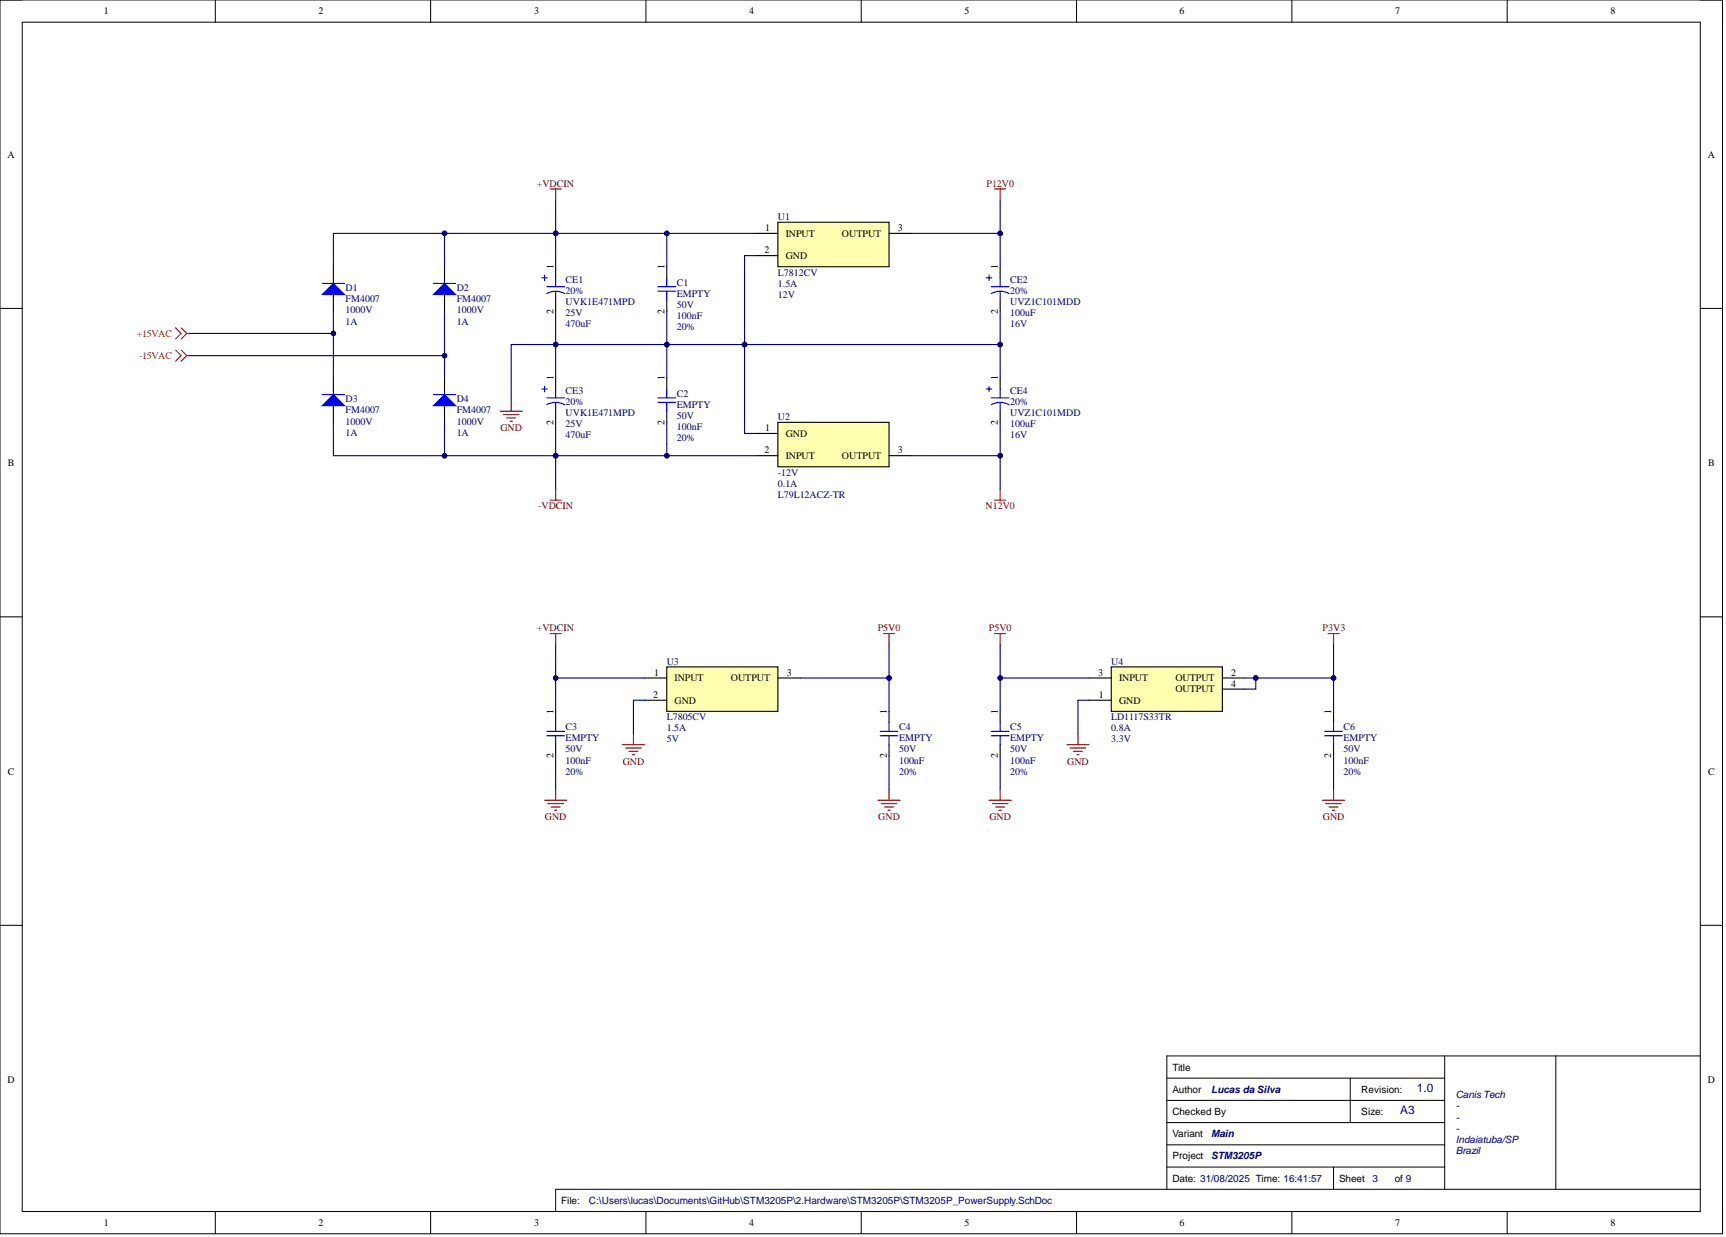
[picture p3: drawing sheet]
<svg xmlns="http://www.w3.org/2000/svg" width="393mm" height="282mm" viewBox="0 0 393 282" stroke-linecap="round" stroke-linejoin="round" font-family="sans-serif">
<g fill="none" stroke="#000" stroke-width=".23">
<path d="M0 0h392.5v281.1h-392.5zM0 0h5.1M49.1 0v5.1M98.1 0v5.1M147.2 0v5.1M196.3 0v5.1M245.3 0v5.1M294.4 0v5.1M343.5 0v5.1M387.5 0h5v5.1M5.1 5.1h382.4v271h-382.4zM0 70.3h5.1"/>
<path d="M387.5 70.3h5M0 140.6h5.1M387.5 140.6h5M0 210.8h5.1M387.5 210.8h5M265.9 245.7h63.3M265.9 250.7h63.3M265.9 255.8h63.3M307.7 245.7v10.1M329.2 240.6v30.4M354.6 240.6v30.4M387.5 240.6h-121.6v30.4"/>
<path d="M49.1 276.1v5M98.1 276.1v5M147.2 276.1v5M196.3 276.1v5M245.3 276.1v5M265.9 265.9h63.3M265.9 260.9h63.3M294.4 276.1v5M303.9 265.9v5.1M343.5 276.1v5M387.5 271h-260.9v5.1M392.5 276.1v5"/>
</g>
<path d="M40 74.7l1.3 1.3-1.3 1.2M40 79.8l1.3 1.2-1.3 1.3M41.3 74.7l1.2 1.3M41.3 79.8l1.2 1.2M42.5 76l-1.2 1.2M42.5 76h.6M42.5 81l-1.2 1.3M42.5 81h.6" fill="none" stroke="#f00" stroke-width=".25"/>
<path d="M76 60.8v3.8M76 67.1v3.8" fill="none" stroke="#000" stroke-width=".25"/>
<path d="M76 64.6l2.5 2.5h-5.1z" fill="#00f"/>
<path d="M73.4 64.6h5.1M76 64.6l2.5 2.5h-5.1z" fill="none" stroke="#00f" stroke-width=".25"/>
<path d="M101.3 60.8v3.8M101.3 67.1v3.8" fill="none" stroke="#000" stroke-width=".25"/>
<path d="M101.3 64.6l2.5 2.5h-5z" fill="#00f"/>
<path d="M98.8 64.6h5M101.3 64.6l2.5 2.5h-5z" fill="none" stroke="#00f" stroke-width=".25"/>
<path d="M76 86.1v3.8M76 92.4v3.8" fill="none" stroke="#000" stroke-width=".25"/>
<path d="M76 89.9l2.5 2.5h-5.1z" fill="#00f"/>
<path d="M73.4 89.9h5.1M76 89.9l2.5 2.5h-5.1z" fill="none" stroke="#00f" stroke-width=".25"/>
<path d="M101.3 86.1v3.8M101.3 92.4v3.8" fill="none" stroke="#000" stroke-width=".25"/>
<path d="M101.3 89.9l2.5 2.5h-5z" fill="#00f"/>
<path d="M149.9 66.4h4.1M149.9 65.3h4.1M152 63.3v2M152 66.4v2M98.8 89.9h5M101.3 89.9l2.5 2.5h-5zM149.9 91.7h4.1M149.9 90.7h4.1M152 88.6v2.1M152 91.7v2" fill="none" stroke="#00f" stroke-width=".25"/>
<path d="M114 93.7h5M114.7 94.5h3.6M115.5 95.2h2M116.2 96h.6M116.5 91.2v2.5" fill="none" stroke="#800000" stroke-width=".25"/>
<path d="M152 60.8v2.5M152 68.4v2.5M152 86.1v2.5M152 93.7v2.5" fill="none" stroke="#000" stroke-width=".25"/>
<path d="M177.3 50.6h25.3v10.2h-25.3z" fill-rule="evenodd" fill="#ffffb0"/>
<path d="M172.2 53.2h5.1M172.2 58.2h5.1M177.3 50.6h25.3v10.2h-25.3zM202.6 53.2h5.1" fill="none" stroke="#000" stroke-width=".25"/>
<path d="M177.3 96.2h25.3v10.2h-25.3z" fill-rule="evenodd" fill="#ffffb0"/>
<path d="M172.2 98.8h5.1M177.3 96.2h25.3v10.2h-25.3zM172.2 103.8h5.1M202.6 103.8h5.1" fill="none" stroke="#000" stroke-width=".25"/>
<path d="M125.4 43h2.5M126.6 43v2.6M226.7 43h2.5M227.9 43v2.6M125.4 114h2.5M126.6 111.4v2.6M226.7 114h2.5M227.9 111.4v2.6M125.4 144.4h2.5M126.6 144.4v2.5" fill="none" stroke="#800000" stroke-width=".25"/>
<path d="M152 152h25.3v10.1h-25.3z" fill-rule="evenodd" fill="#ffffb0"/>
<path d="M146.9 154.5h5.1M146.9 159.6h5.1M152 152h25.3v10.1h-25.3zM177.3 154.5h5M126.6 162.1v2.5M126.6 169.7v2.5M202.6 162.1v2.5M202.6 169.7v2.5M227.9 162.1v2.5M227.9 169.7v2.5" fill="none" stroke="#000" stroke-width=".25"/>
<path d="M124.6 167.7h4.1M124.6 166.7h4.1M126.6 164.6v2.1M126.6 167.7v2M200.6 167.7h4M200.6 166.7h4M202.6 164.6v2.1M202.6 167.7v2M225.9 167.7h4.1M225.9 166.7h4.1M227.9 164.6v2.1M227.9 167.7v2" fill="none" stroke="#00f" stroke-width=".25"/>
<g fill="none" stroke="#800000" stroke-width=".25">
<path d="M201.3 144.4h2.6M202.6 144.4v2.5M226.7 144.4h2.5M227.9 144.4v2.5M126.6 179.8v2.6M141.8 169.7h5.1M142.6 170.4h3.5M143.3 171.2h2.1M144.1 172h.5M144.4 167.2v2.5M202.6 179.8v2.6M227.9 179.8v2.6"/>
<path d="M124.1 182.4h5.1M124.9 183.1h3.5M125.6 183.9h2M126.4 184.6h.5M200.1 182.4h5M200.8 183.1h3.6M201.6 183.9h2M202.4 184.6h.5M225.4 182.4h5.1M226.2 183.1h3.5M226.9 183.9h2M227.7 184.6h.5"/>
</g>
<path d="M253.3 152h25.3v10.1h-25.3z" fill-rule="evenodd" fill="#ffffb0"/>
<path d="M248.2 154.5h5.1M248.2 159.6h5.1M253.3 152h25.3v10.1h-25.3zM278.6 154.5h5M278.6 157h5M303.9 162.1v2.5M303.9 169.7v2.5" fill="none" stroke="#000" stroke-width=".25"/>
<path d="M302.6 144.4h2.6M303.9 144.4v2.5M243.1 169.7h5.1M243.9 170.4h3.5M244.6 171.2h2.1M245.4 172h.5M245.7 167.2v2.5M303.9 179.8v2.6M301.4 182.4h5M302.1 183.1h3.6M302.9 183.9h2M303.7 184.6h.5" fill="none" stroke="#800000" stroke-width=".25"/>
<path d="M301.9 167.7h4M301.9 166.7h4M303.9 164.6v2.1M303.9 167.7v2" fill="none" stroke="#00f" stroke-width=".25"/>
<path d="M286.2 154.5v2.5h-2.6" fill="none" stroke="#000080" stroke-width=".25"/>
<circle cx="286.2" cy="154.5" r=".51" fill="#000080"/>
<circle cx="286.2" cy="154.5" r=".51" fill="none" stroke="#000080" stroke-width=".23"/>
<path d="M43.1 81h58.2" fill="none" stroke="#000080" stroke-width=".25"/>
<circle cx="101.3" cy="81" r=".51" fill="#000080"/>
<circle cx="101.3" cy="81" r=".51" fill="none" stroke="#000080" stroke-width=".23"/>
<path d="M43.1 76h32.9" fill="none" stroke="#000080" stroke-width=".25"/>
<circle cx="76" cy="76" r=".51" fill="#000080"/>
<circle cx="76" cy="76" r=".51" fill="none" stroke="#000080" stroke-width=".23"/>
<path d="M76 96.2v7.6h25.3v-7.6" fill="none" stroke="#000080" stroke-width=".25"/>
<circle cx="101.3" cy="103.8" r=".51" fill="#000080"/>
<circle cx="101.3" cy="103.8" r=".51" fill="none" stroke="#000080" stroke-width=".23"/>
<path d="M76 60.8v-7.6h25.3v7.6" fill="none" stroke="#000080" stroke-width=".25"/>
<circle cx="101.3" cy="53.2" r=".51" fill="#000080"/>
<circle cx="101.3" cy="53.2" r=".51" fill="none" stroke="#000080" stroke-width=".23"/>
<path d="M126.6 96.2v7.6h-25.3" fill="none" stroke="#000080" stroke-width=".25"/>
<circle cx="126.6" cy="103.8" r=".51" fill="#000080"/>
<circle cx="126.6" cy="103.8" r=".51" fill="none" stroke="#000080" stroke-width=".23"/>
<circle cx="101.3" cy="103.8" r=".51" fill="#000080"/>
<circle cx="101.3" cy="103.8" r=".51" fill="none" stroke="#000080" stroke-width=".23"/>
<path d="M101.3 53.2h25.3v7.6" fill="none" stroke="#000080" stroke-width=".25"/>
<circle cx="126.6" cy="53.2" r=".51" fill="#000080"/>
<circle cx="126.6" cy="53.2" r=".51" fill="none" stroke="#000080" stroke-width=".23"/>
<circle cx="101.3" cy="53.2" r=".51" fill="#000080"/>
<circle cx="101.3" cy="53.2" r=".51" fill="none" stroke="#000080" stroke-width=".23"/>
<path d="M126.6 78.5h-10.1v12.7" fill="none" stroke="#000080" stroke-width=".25"/>
<circle cx="126.6" cy="78.5" r=".51" fill="#000080"/>
<circle cx="126.6" cy="78.5" r=".51" fill="none" stroke="#000080" stroke-width=".23"/>
<path d="M126.6 146.9v7.6h20.3" fill="none" stroke="#000080" stroke-width=".25"/>
<circle cx="126.6" cy="154.5" r=".51" fill="#000080"/>
<circle cx="126.6" cy="154.5" r=".51" fill="none" stroke="#000080" stroke-width=".23"/>
<path d="M126.6 103.8h25.4" fill="none" stroke="#000080" stroke-width=".25"/>
<circle cx="152" cy="103.8" r=".51" fill="#000080"/>
<circle cx="152" cy="103.8" r=".51" fill="none" stroke="#000080" stroke-width=".23"/>
<circle cx="126.6" cy="103.8" r=".51" fill="#000080"/>
<circle cx="126.6" cy="103.8" r=".51" fill="none" stroke="#000080" stroke-width=".23"/>
<path d="M126.6 78.5h25.4v7.6" fill="none" stroke="#000080" stroke-width=".25"/>
<circle cx="152" cy="78.5" r=".51" fill="#000080"/>
<circle cx="152" cy="78.5" r=".51" fill="none" stroke="#000080" stroke-width=".23"/>
<circle cx="126.6" cy="78.5" r=".51" fill="#000080"/>
<circle cx="126.6" cy="78.5" r=".51" fill="none" stroke="#000080" stroke-width=".23"/>
<path d="M126.6 53.2h25.4v7.6" fill="none" stroke="#000080" stroke-width=".25"/>
<circle cx="152" cy="53.2" r=".51" fill="#000080"/>
<circle cx="152" cy="53.2" r=".51" fill="none" stroke="#000080" stroke-width=".23"/>
<circle cx="126.6" cy="53.2" r=".51" fill="#000080"/>
<circle cx="126.6" cy="53.2" r=".51" fill="none" stroke="#000080" stroke-width=".23"/>
<path d="M152 101.3v2.5h20.2M146.9 159.6h-2.5v7.6" fill="none" stroke="#000080" stroke-width=".25"/>
<circle cx="152" cy="103.8" r=".51" fill="#000080"/>
<circle cx="152" cy="103.8" r=".51" fill="none" stroke="#000080" stroke-width=".23"/>
<path d="M172.2 58.2h-2.5v20.3h-17.7" fill="none" stroke="#000080" stroke-width=".25"/>
<circle cx="169.7" cy="78.5" r=".51" fill="#000080"/>
<circle cx="169.7" cy="78.5" r=".51" fill="none" stroke="#000080" stroke-width=".23"/>
<circle cx="152" cy="78.5" r=".51" fill="#000080"/>
<circle cx="152" cy="78.5" r=".51" fill="none" stroke="#000080" stroke-width=".23"/>
<path d="M152 53.2h20.2" fill="none" stroke="#000080" stroke-width=".25"/>
<circle cx="152" cy="53.2" r=".51" fill="#000080"/>
<circle cx="152" cy="53.2" r=".51" fill="none" stroke="#000080" stroke-width=".23"/>
<path d="M169.7 78.5v20.3h2.5" fill="none" stroke="#000080" stroke-width=".25"/>
<circle cx="169.7" cy="78.5" r=".51" fill="#000080"/>
<circle cx="169.7" cy="78.5" r=".51" fill="none" stroke="#000080" stroke-width=".23"/>
<path d="M169.7 78.5h58.2v7.6" fill="none" stroke="#000080" stroke-width=".25"/>
<circle cx="227.9" cy="78.5" r=".51" fill="#000080"/>
<circle cx="227.9" cy="78.5" r=".51" fill="none" stroke="#000080" stroke-width=".23"/>
<circle cx="169.7" cy="78.5" r=".51" fill="#000080"/>
<circle cx="169.7" cy="78.5" r=".51" fill="none" stroke="#000080" stroke-width=".23"/>
<path d="M182.3 154.5h20.3v7.6" fill="none" stroke="#000080" stroke-width=".25"/>
<circle cx="202.6" cy="154.5" r=".51" fill="#000080"/>
<circle cx="202.6" cy="154.5" r=".51" fill="none" stroke="#000080" stroke-width=".23"/>
<path d="M227.9 96.2v7.6h-20.2" fill="none" stroke="#000080" stroke-width=".25"/>
<circle cx="227.9" cy="103.8" r=".51" fill="#000080"/>
<circle cx="227.9" cy="103.8" r=".51" fill="none" stroke="#000080" stroke-width=".23"/>
<path d="M207.7 53.2h20.2v7.6" fill="none" stroke="#000080" stroke-width=".25"/>
<circle cx="227.9" cy="53.2" r=".51" fill="#000080"/>
<circle cx="227.9" cy="53.2" r=".51" fill="none" stroke="#000080" stroke-width=".23"/>
<path d="M227.9 154.5h20.3" fill="none" stroke="#000080" stroke-width=".25"/>
<circle cx="227.9" cy="154.5" r=".51" fill="#000080"/>
<circle cx="227.9" cy="154.5" r=".51" fill="none" stroke="#000080" stroke-width=".23"/>
<path d="M248.2 159.6h-2.5v7.6M283.6 154.5h20.3v7.6" fill="none" stroke="#000080" stroke-width=".25"/>
<circle cx="303.9" cy="154.5" r=".51" fill="#000080"/>
<circle cx="303.9" cy="154.5" r=".51" fill="none" stroke="#000080" stroke-width=".23"/>
<circle cx="286.2" cy="154.5" r=".51" fill="#000080"/>
<circle cx="286.2" cy="154.5" r=".51" fill="none" stroke="#000080" stroke-width=".23"/>
<path d="M76 70.9v15.2" fill="none" stroke="#000080" stroke-width=".25"/>
<circle cx="76" cy="76" r=".51" fill="#000080"/>
<circle cx="76" cy="76" r=".51" fill="none" stroke="#000080" stroke-width=".23"/>
<path d="M101.3 70.9v15.2" fill="none" stroke="#000080" stroke-width=".25"/>
<circle cx="101.3" cy="81" r=".51" fill="#000080"/>
<circle cx="101.3" cy="81" r=".51" fill="none" stroke="#000080" stroke-width=".23"/>
<path d="M126.6 154.5v7.6M126.6 172.2v7.6" fill="none" stroke="#000080" stroke-width=".25"/>
<circle cx="126.6" cy="154.5" r=".51" fill="#000080"/>
<circle cx="126.6" cy="154.5" r=".51" fill="none" stroke="#000080" stroke-width=".23"/>
<path d="M126.6 103.8v7.6" fill="none" stroke="#000080" stroke-width=".25"/>
<circle cx="126.6" cy="103.8" r=".51" fill="#000080"/>
<circle cx="126.6" cy="103.8" r=".51" fill="none" stroke="#000080" stroke-width=".23"/>
<path d="M126.6 70.9v15.2" fill="none" stroke="#000080" stroke-width=".25"/>
<circle cx="126.6" cy="78.5" r=".51" fill="#000080"/>
<circle cx="126.6" cy="78.5" r=".51" fill="none" stroke="#000080" stroke-width=".23"/>
<path d="M126.6 45.6v7.6" fill="none" stroke="#000080" stroke-width=".25"/>
<circle cx="126.6" cy="53.2" r=".51" fill="#000080"/>
<circle cx="126.6" cy="53.2" r=".51" fill="none" stroke="#000080" stroke-width=".23"/>
<path d="M152 70.9v7.6M152 96.2v5.1" fill="none" stroke="#000080" stroke-width=".25"/>
<circle cx="152" cy="78.5" r=".51" fill="#000080"/>
<circle cx="152" cy="78.5" r=".51" fill="none" stroke="#000080" stroke-width=".23"/>
<path d="M202.6 146.9v7.6M202.6 172.2v7.6" fill="none" stroke="#000080" stroke-width=".25"/>
<circle cx="202.6" cy="154.5" r=".51" fill="#000080"/>
<circle cx="202.6" cy="154.5" r=".51" fill="none" stroke="#000080" stroke-width=".23"/>
<path d="M227.9 146.9v15.2M227.9 172.2v7.6" fill="none" stroke="#000080" stroke-width=".25"/>
<circle cx="227.9" cy="154.5" r=".51" fill="#000080"/>
<circle cx="227.9" cy="154.5" r=".51" fill="none" stroke="#000080" stroke-width=".23"/>
<path d="M227.9 103.8v7.6" fill="none" stroke="#000080" stroke-width=".25"/>
<circle cx="227.9" cy="103.8" r=".51" fill="#000080"/>
<circle cx="227.9" cy="103.8" r=".51" fill="none" stroke="#000080" stroke-width=".23"/>
<path d="M227.9 70.9v7.6" fill="none" stroke="#000080" stroke-width=".25"/>
<circle cx="227.9" cy="78.5" r=".51" fill="#000080"/>
<circle cx="227.9" cy="78.5" r=".51" fill="none" stroke="#000080" stroke-width=".23"/>
<path d="M227.9 45.6v7.6" fill="none" stroke="#000080" stroke-width=".25"/>
<circle cx="227.9" cy="53.2" r=".51" fill="#000080"/>
<circle cx="227.9" cy="53.2" r=".51" fill="none" stroke="#000080" stroke-width=".23"/>
<path d="M303.9 146.9v7.6M303.9 172.2v7.6" fill="none" stroke="#000080" stroke-width=".25"/>
<circle cx="303.9" cy="154.5" r=".51" fill="#000080"/>
<circle cx="303.9" cy="154.5" r=".51" fill="none" stroke="#000080" stroke-width=".23"/>
<path d="M126.6 60.8v2.5M126.6 68.4v2.5M227.9 60.8v2.5M227.9 68.4v2.5M126.6 86.1v2.5M126.6 93.7v2.5M227.9 86.1v2.5M227.9 93.7v2.5" fill="none" stroke="#000" stroke-width=".25"/>
<g fill="none" stroke="#00f" stroke-width=".25">
<path d="M123.5 63.3h1.2M124.1 62.7v1.2M124.6 66.9a4.1 4.1 0 0 1 4.1 0M124.6 65.3h4.1M126.6 63.3v2M126.6 66.4v2M224.8 63.3h1.2M225.4 62.7v1.2M225.9 66.9a4 4 0 0 1 4.1 0M225.9 65.3h4.1M227.9 63.3v2M227.9 66.4v2"/>
<path d="M123.5 88.6h1.2M124.1 88v1.3M124.6 92.2a4.1 4.1 0 0 1 4.1 0M124.6 90.7h4.1M126.6 88.6v2.1M126.6 91.7v2M224.8 88.6h1.2M225.4 88v1.3M225.9 92.2a4 4 0 0 1 4.1 0M225.9 90.7h4.1M227.9 88.6v2.1M227.9 91.7v2"/>
</g>
<g font-size="2.7" fill="#000080">
<text x="322.9" y="248.9">1.0</text>
<text x="319.1" y="253.9">A3</text>
</g>
<g font-size="2.3">
<text x="23.7" y="3.3">1</text>
<text x="72.6" y="3.3">2</text>
<text x="121.7" y="3.3">3</text>
<text x="170.7" y="3.3">4</text>
<text x="219.8" y="3.3">5</text>
<text x="268.8" y="3.3">6</text>
<text x="317.9" y="3.3">7</text>
<text x="367" y="3.3">8</text>
<text x="1.7" y="35.9">A</text>
<text x="389.2" y="35.9">A</text>
<text x="174.4" y="52.7">1</text>
<text x="179.1" y="53.9">INPUT</text>
<text x="191.9" y="53.9">OUTPUT</text>
<text x="204.6" y="52.7">3</text>
<text x="174.2" y="57.7">2</text>
<text x="179.1" y="59">GND</text>
<text x="126.1" y="61.3" transform="rotate(-90 126.1 61.3)">1</text>
<text x="151.4" y="61.3" transform="rotate(-90 151.4 61.3)">1</text>
<text x="227.4" y="61.3" transform="rotate(-90 227.4 61.3)">1</text>
<text x="126.1" y="71.5" transform="rotate(-90 126.1 71.5)">2</text>
<text x="151.4" y="71.5" transform="rotate(-90 151.4 71.5)">2</text>
<text x="227.4" y="71.5" transform="rotate(-90 227.4 71.5)">2</text>
<text x="126.1" y="86.6" transform="rotate(-90 126.1 86.6)">1</text>
<text x="151.4" y="86.6" transform="rotate(-90 151.4 86.6)">1</text>
<text x="227.4" y="86.6" transform="rotate(-90 227.4 86.6)">1</text>
<text x="126.1" y="96.8" transform="rotate(-90 126.1 96.8)">2</text>
<text x="151.4" y="96.8" transform="rotate(-90 151.4 96.8)">2</text>
<text x="174.4" y="98.3">1</text>
<text x="179.1" y="99.5">GND</text>
<text x="227.4" y="96.8" transform="rotate(-90 227.4 96.8)">2</text>
<text x="1.8" y="106.2">B</text>
<text x="174.2" y="103.3">2</text>
<text x="179.1" y="104.6">INPUT</text>
<text x="191.9" y="104.6">OUTPUT</text>
<text x="204.6" y="103.3">3</text>
<text x="389.3" y="106.2">B</text>
<text x="149.1" y="154">1</text>
<text x="153.7" y="155.3">INPUT</text>
<text x="166.6" y="155.3">OUTPUT</text>
<text x="179.3" y="154">3</text>
<text x="250.3" y="154">3</text>
<text x="255" y="155.3">INPUT</text>
<text x="267.9" y="155.3">OUTPUT</text>
<text x="280.6" y="154">2</text>
<text x="148.9" y="159.1">2</text>
<text x="153.7" y="160.3">GND</text>
<text x="250.4" y="159.1">1</text>
<text x="255" y="160.3">GND</text>
<text x="267.9" y="157.8">OUTPUT</text>
<text x="280.6" y="156.5">4</text>
<text x="126.1" y="162.6" transform="rotate(-90 126.1 162.6)">1</text>
<text x="202.1" y="162.6" transform="rotate(-90 202.1 162.6)">1</text>
<text x="227.4" y="162.6" transform="rotate(-90 227.4 162.6)">1</text>
<text x="303.4" y="162.6" transform="rotate(-90 303.4 162.6)">1</text>
<text x="126.1" y="172.8" transform="rotate(-90 126.1 172.8)">2</text>
<text x="202.1" y="172.8" transform="rotate(-90 202.1 172.8)">2</text>
<text x="227.4" y="172.8" transform="rotate(-90 227.4 172.8)">2</text>
<text x="303.4" y="172.8" transform="rotate(-90 303.4 172.8)">2</text>
<text x="1.8" y="176.5">C</text>
<text x="389.3" y="176.5">C</text>
<text x="267.2" y="243.9">Title</text>
<text x="1.7" y="246.8">D</text>
<text x="267.2" y="249">Author</text>
<text x="310.2" y="249">Revision:</text>
<text x="389.2" y="246.8">D</text>
<text x="267.2" y="254.1">Checked By</text>
<text x="310.2" y="254.1">Size:</text>
<text x="267.2" y="259.1">Variant</text>
<text x="267.2" y="269.3">Date: 31/08/2025 Time: 16:41:57</text>
<text x="267.2" y="264.2">Project</text>
<text x="305.2" y="269.3">Sheet</text>
<text x="317.8" y="269.3">of 9</text>
<text x="127.9" y="274.3">File:</text>
<text x="23.7" y="279.4">1</text>
<text x="72.6" y="279.4">2</text>
<text x="121.7" y="279.4">3</text>
<text x="170.7" y="279.4">4</text>
<text x="219.8" y="279.4">5</text>
<text x="268.8" y="279.4">6</text>
<text x="317.9" y="279.4">7</text>
<text x="367" y="279.4">8</text>
</g>
<g font-size="2.3" fill="#800000">
<text x="122.4" y="42.5">+VDCIN</text>
<text x="224.8" y="42.5">P12V0</text>
<text x="114.1" y="98.3">GND</text>
<text x="122.7" y="116">-VDCIN</text>
<text x="224.6" y="116">N12V0</text>
<text x="122.4" y="143.9">+VDCIN</text>
<text x="200" y="143.9">P5V0</text>
<text x="225.4" y="143.9">P5V0</text>
<text x="301.4" y="143.9">P3V3</text>
<text x="141.9" y="174.2">GND</text>
<text x="243.2" y="174.2">GND</text>
<text x="124.2" y="186.9">GND</text>
<text x="200.2" y="186.9">GND</text>
<text x="225.5" y="186.9">GND</text>
<text x="301.5" y="186.9">GND</text>
</g>
<g font-size="2.3" fill="#000080">
<text x="177.3" y="50.1">U1</text>
<text x="128.9" y="64.5">CE1</text>
<text x="154.2" y="65.1">C1</text>
<text x="177.3" y="62.8">L7812CV</text>
<text x="177.3" y="65.3">1.5A</text>
<text x="230.2" y="64.5">CE2</text>
<text x="78.8" y="68.9">FM4007</text>
<text x="78.8" y="71.4">1000V</text>
<text x="78.8" y="66.4">D1</text>
<text x="104.1" y="68.9">FM4007</text>
<text x="104.1" y="71.4">1000V</text>
<text x="104.1" y="66.4">D2</text>
<text x="128.9" y="67">20%</text>
<text x="128.9" y="69.5">UVK1E471MPD</text>
<text x="154.2" y="67.6">EMPTY</text>
<text x="154.2" y="70.1">50V</text>
<text x="177.3" y="67.9">12V</text>
<text x="230.2" y="67">20%</text>
<text x="230.2" y="69.5">UVZ1C101MDD</text>
<text x="78.8" y="73.9">1A</text>
<text x="104.1" y="73.9">1A</text>
<text x="128.9" y="72">25V</text>
<text x="128.9" y="74.6">470uF</text>
<text x="154.2" y="72.7">100nF</text>
<text x="154.2" y="75.2">20%</text>
<text x="230.2" y="72">100uF</text>
<text x="230.2" y="74.6">16V</text>
<text x="128.9" y="89.8">CE3</text>
<text x="230.2" y="89.8">CE4</text>
<text x="78.8" y="94.2">FM4007</text>
<text x="78.8" y="91.7">D3</text>
<text x="104.1" y="94.2">FM4007</text>
<text x="104.1" y="91.7">D4</text>
<text x="128.9" y="92.3">20%</text>
<text x="128.9" y="94.8">UVK1E471MPD</text>
<text x="154.2" y="92.9">EMPTY</text>
<text x="154.2" y="95.5">50V</text>
<text x="154.2" y="90.4">C2</text>
<text x="177.3" y="95.7">U2</text>
<text x="230.2" y="92.3">20%</text>
<text x="230.2" y="94.8">UVZ1C101MDD</text>
<text x="78.8" y="96.7">1000V</text>
<text x="78.8" y="99.3">1A</text>
<text x="104.1" y="96.7">1000V</text>
<text x="104.1" y="99.3">1A</text>
<text x="128.9" y="97.4">25V</text>
<text x="128.9" y="99.9">470uF</text>
<text x="154.2" y="98">100nF</text>
<text x="154.2" y="100.5">20%</text>
<text x="230.2" y="97.4">100uF</text>
<text x="230.2" y="99.9">16V</text>
<text x="177.3" y="108.4">-12V</text>
<text x="177.3" y="110.9">0.1A</text>
<text x="177.3" y="113.5">L79L12ACZ-TR</text>
<text x="152" y="151.5">U3</text>
<text x="253.3" y="151.5">U4</text>
<text x="128.9" y="166.4">C3</text>
<text x="152" y="164.1">L7805CV</text>
<text x="152" y="166.7">1.5A</text>
<text x="204.9" y="166.4">C4</text>
<text x="230.2" y="166.4">C5</text>
<text x="253.3" y="164.1">LD1117S33TR</text>
<text x="253.3" y="166.7">0.8A</text>
<text x="306.2" y="166.4">C6</text>
<text x="128.9" y="168.9">EMPTY</text>
<text x="128.9" y="171.5">50V</text>
<text x="128.9" y="174">100nF</text>
<text x="152" y="169.2">5V</text>
<text x="204.9" y="168.9">EMPTY</text>
<text x="204.9" y="171.5">50V</text>
<text x="204.9" y="174">100nF</text>
<text x="230.2" y="168.9">EMPTY</text>
<text x="230.2" y="171.5">50V</text>
<text x="230.2" y="174">100nF</text>
<text x="253.3" y="169.2">3.3V</text>
<text x="306.2" y="168.9">EMPTY</text>
<text x="306.2" y="171.5">50V</text>
<text x="306.2" y="174">100nF</text>
<text x="128.9" y="176.5">20%</text>
<text x="204.9" y="176.5">20%</text>
<text x="230.2" y="176.5">20%</text>
<text x="306.2" y="176.5">20%</text>
<text x="331.8" y="250.3">Canis Tech</text>
<text x="331.8" y="252.8">-</text>
<text x="331.8" y="255.3">-</text>
<text x="331.8" y="257.9">-</text>
<text x="331.8" y="260.4">Indaiatuba/SP</text>
<text x="331.8" y="262.9">Brazil</text>
<text x="312.8" y="269.3">3</text>
<text x="134.2" y="274.3">C:\Users\lucas\Documents\GitHub\STM3205P\2.Hardware\STM3205P\STM3205P_PowerSupply.SchDoc</text>
</g>
<g font-size="2.3" fill="#f00">
<text x="31.2" y="76.7">+15VAC</text>
<text x="31.7" y="81.8">-15VAC</text>
</g>
<g font-size="2.3" fill="#007">
<text x="276.1" y="249">Lucas da Silva</text>
<text x="276.1" y="259.1">Main</text>
<text x="276.1" y="264.2">STM3205P</text>
</g>
</svg>
